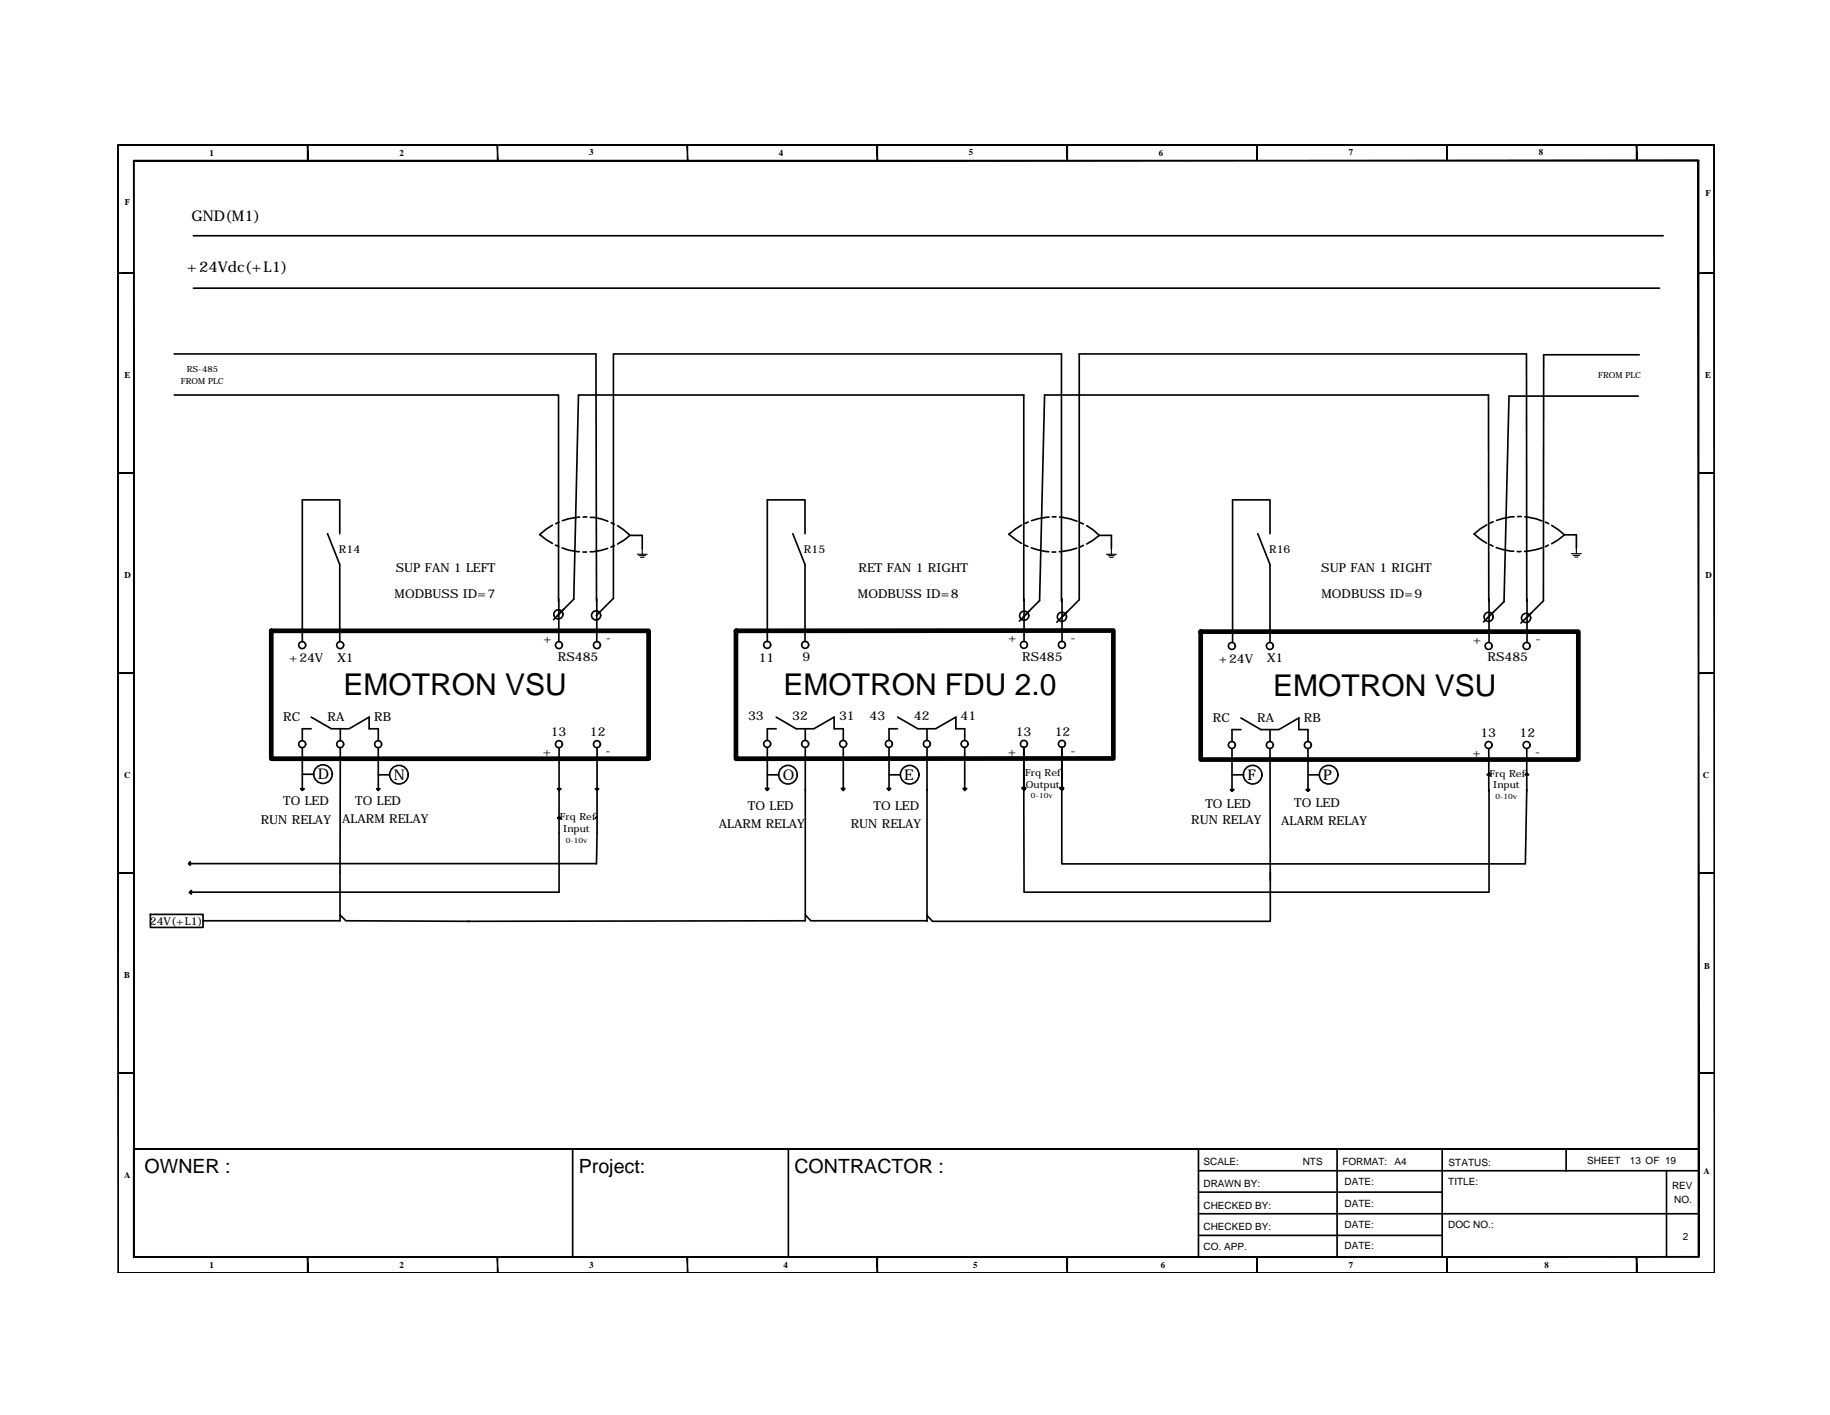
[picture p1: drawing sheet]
<svg xmlns="http://www.w3.org/2000/svg" width="279mm" height="216mm" viewBox="0 0 279 216" stroke-linecap="round" stroke-linejoin="round" font-family="sans-serif">
<!-- layer: FRAME -->
<g fill="#000" stroke="#000" stroke-width=".15">
<path d="M18 22.1v.1l243.8-.1zM18 22.2l243.8-.1v.1z"/>
<path d="M20.4 24.5l.1 167.3v-167.3zM20.4 24.5l.1 167.3h-.1z"/>
<path d="M46.9 22.1l.1 2.4v-2.4zM46.9 22.1l.1 2.4h-.1z"/>
<path d="M75.9 22.1l.1 2.4v-2.4zM75.9 22.1l.1 2.4h-.1z"/>
<path d="M104.9 22.1l.1 2.4v-2.4zM104.9 22.1l.1 2.4h-.1z"/>
<path d="M133.9 22.1l.1 2.4v-2.4zM133.9 22.1l.1 2.4h-.1z"/>
<path d="M162.9 22.1l.1 2.4v-2.4zM162.9 22.1l.1 2.4h-.1z"/>
<path d="M191.9 22.1l.1 2.4v-2.4zM191.9 22.1l.1 2.4h-.1z"/>
<path d="M220.9 22.1l.1 2.4v-2.4zM220.9 22.1l.1 2.4h-.1z"/>
<path d="M249.8 22.1l.2 2.4v-2.4zM249.8 22.1l.2 2.4h-.2z"/>
<path d="M20.4 24.6h238.9v-.1zM20.4 24.5h238.9l-238.9 .1z"/>
<path d="M261.7 22.1l.1 172.1zM261.7 22.1l.1 172.1z"/>
<path d="M18 41.6v.1l2.4-.1zM18 41.7l2.4-.1v.1z"/>
<path d="M259.3 41.6v.1l2.5-.1zM259.3 41.7l2.5-.1v.1z"/>
<path d="M18 72.1v.1l2.4-.1zM18 72.2l2.4-.1v.1z"/>
<path d="M259.3 72.1v.1l2.5-.1zM259.3 72.2l2.5-.1v.1z"/>
<path d="M18 102.6v.2l2.4-.2zM18 102.8l2.4-.2v.2z"/>
<path d="M259.3 102.6v.2l2.5-.2zM259.3 102.8l2.5-.2v.2z"/>
<path d="M18 133.2v.1l2.4-.1zM18 133.3l2.4-.1v.1z"/>
<path d="M259.3 133.2v.1l2.5-.1zM259.3 133.3l2.5-.1v.1z"/>
<path d="M18 163.7v.1l2.4-.1zM18 163.8l2.4-.1v.1z"/>
<path d="M259.3 163.7v.1l2.5-.1zM259.3 163.8l2.5-.1v.1z"/>
<path d="M18 22.1v172.1h.1zM18 22.1h.1v172.1z"/>
<path d="M20.4 191.7v.1l238.9-.1zM20.4 191.8l238.9-.1v.1z"/>
<path d="M46.9 191.8l.1 2.4v-2.4zM46.9 191.8l.1 2.4h-.1z"/>
<path d="M75.9 191.8l.1 2.4v-2.4zM75.9 191.8l.1 2.4h-.1z"/>
<path d="M104.9 191.8l.1 2.4v-2.4zM104.9 191.8l.1 2.4h-.1z"/>
<path d="M133.9 191.8v2.4h.1zM133.9 191.8h.1v2.4z"/>
<path d="M162.9 191.8l.1 2.4v-2.4zM162.9 191.8l.1 2.4h-.1z"/>
<path d="M191.9 191.8l.1 2.4v-2.4zM191.9 191.8l.1 2.4h-.1z"/>
<path d="M220.9 191.8l.1 2.4v-2.4zM220.9 191.8l.1 2.4h-.1z"/>
<path d="M249.8 191.8l.2 2.4v-2.4zM249.8 191.8l.2 2.4h-.2z"/>
<path d="M259.3 24.5v167.3h.1zM259.3 24.5h.1v167.3z"/>
<path d="M18 194.2h243.8zM18 194.2h243.8z"/>
</g>
<path d="M20.4 175.3h238.9zM20.4 175.3v16.5M183 178.6h76.2M183 175.3v16.5M183 181.9h37.2M183 185.2h76.2M183 188.5h37.2" fill="none" stroke="#000" stroke-width=".25"/>
<!-- layer: 0 -->
<g fill="none" stroke="#000" stroke-width=".25">
<path d="M29.5 36h224.4M26.6 54h64.4l.1 37.7M29.5 44h223.9M250.3 54.1h-14.6l-.1 37.6-2.6 2.6M26.6 60.3h58.7v31.5M85.4 79.7l-.5 .2M88.5 78.9l-1.7 .2-.9 .3M89 78.9h.6M90.1 78.9l1.7 .3 1 .3M93.3 79.7l.5 .3M157 79.7l-.5 .2M160.2 78.9l-1.7 .2-1 .3"/>
<path d="M160.7 78.9h.5M161.8 78.9l1.7 .3 .9 .3M164.9 79.7l.5 .3M228 79.6l-.5 .2M231.2 78.9l-1.7 .2-1 .3M231.7 78.8h.6M232.8 78.9l1.7 .2 .9 .4M235.9 79.7l.5 .2M250.1 60.4h-19.7l-.8 31.4-2.5 2.5M51.9 81.4v-5.1h-5.7v21.6M51.9 86.1v11.8M84.3 80.1l-1.9 1.5 1.9 1.3"/>
<path d="M84.8 83.2l.5 .2M85.3 91.4v6.5M85.8 83.6l1 .3 1.6 .3M86.1 92.9l-1.6 1.7M89 84.2h.5M91.1 91.4v6.5M92.8 83.7l-1 .3-1.7 .2M93.8 83.3l-.5 .2M94.3 80.2l1.9 1.5-1.9 1.3M96.2 81.7h1.9v2M122.9 81.4v-5.1h-5.7v21.6M122.9 86.1v11.8"/>
<path d="M156 80.1l-2 1.4 2 1.4M156.3 91.8v-31.5h-68l-.7 31.1-2.5 2.5M156.4 91.4v6.5M156.4 83.2l.5 .2M157.2 93.2l-1.6 1.6M157.5 83.6l.9 .3 1.7 .3M160.6 84.2h.6M162.1 91.8v-37.8h-68.4v37.3l-2.7 2.6M162.2 91.4v6.5M164.4 83.6l-1 .3-1.7 .3M165.4 83.2l-.5 .3M165.9 80.2l1 .6 .9 .9-1.9 1.3"/>
<path d="M167.8 81.7h1.9v2M193.9 81.4v-5.1h-5.7v21.6M193.9 86.1v11.8M227 80.1l-1 .6-.9 .8 1.9 1.4M227.3 91.8v-31.5h-67.8l-.8 31.3-2.5 2.5M227.3 91.4v6.5M227.5 83.1l.4 .2M228.1 93.3l-1.6 1.6M228.4 83.6l1 .2 1.7 .3M231.7 84.1h.5M233.1 91.8v-37.8h-68.3v37.5l-3.5 3.4M233.1 91.4v6.5"/>
<path d="M233.8 93.5l-1.6 1.6M235.4 83.6l-1 .3-1.6 .2M236.4 83.2l-.5 .2M236.9 80.2l2 1.4-1.1 .8-.9 .6M238.9 81.6h1.8v2M46.2 114.1v6.5M46.2 118.1h1.7M47.5 111.2h-1.3v1.8M47.5 109.4l3.1 1.8h1.4M52 111.2h1.3l3.1-1.8v1.8h1.4v1.8M52 114.1l-.1 26.4h-20.9M52 111.2v1.8"/>
<path d="M57.8 114.1v6.5M57.8 118.2h1.7M85.4 114.1v22h-56.2M91.2 114.1l-.1 17.7M117.2 114.1v6.5M117.2 118.2h1.7M118.5 111.2h-1.3v1.8M118.5 109.4l3.1 1.8h1.4M123 111.2h1.3l3.1-1.8v1.8h1.3v1.8M123 111.2v1.8M123 114.1v26.4l-51.6 .1M128.7 114.1v6.5"/>
<path d="M135.7 114.1v6.5M135.7 118.2h1.8M137 111.2h-1.3v1.8M137 109.4l3.1 1.8h1.4M141.5 111.2h1.3l3.1-1.8v1.8h1.4v1.8M141.5 111.2v1.8M141.5 114.1v26.5M147.3 114.1v6.5M156.3 113.9v6.6M156.4 114.1v6.5M162.1 113.9v6.6M162.2 114.1v6.5"/>
<path d="M188.1 114.2v6.5M188.1 118.2h1.8M189.5 111.3h-1.4v1.8M189.5 109.5l3 1.8h1.4M193.9 111.3h1.4l3-1.8v1.8h1.4v1.8M193.9 111.3v1.8M193.9 114.2v20.1M199.7 114.2v6.5M199.7 118.2h1.7M227 118.2l.3-.2 .3 .2zM227.3 114.2v6.5M233.1 118l.3 .2h-.6z"/>
<path d="M233.1 114.2v6.5M23 139.5h8v2h-8zM28.9 136.2l.3-.3v.5zM29.1 131.5v.5l-.3-.2zM29.1 131.8h62M45.9 120.3h.6l-.3 .3zM51.9 139.6l.9 .9 18.9 .1M57.5 120.3h.5l-.2 .3zM85.1 120.3h.6l-.3 .3zM85.4 124.6l.3 .3h-.6zM90.9 120.3h.5l-.2 .3zM91.2 124.6l-.3 .3"/>
<path d="M116.9 120.3h.5l-.2 .3zM123 139.6l.8 .9h17.7M128.5 120.3h.5l-.3 .3zM135.4 120.3h.6l-.3 .3zM141.5 139.7l.9 .9h51.5M147 120.3h.6l-.3 .3zM156.1 120.3h.5l-.2 .3zM156.1 120.2h.5l-.3 .3zM156.3 120.5l.1 15.6h70.9v-15.6M161.8 120.2h.6l-.3 .3zM161.9 120.3h.5l-.2 .3zM162.1 120.5v11.3h70.8l.2-11.3"/>
<path d="M187.8 120.5h.6l-.3 .2zM193.9 133.2v7.3M199.4 120.5h.6l-.3 .2zM87.4 175.3v16.4M120.4 175.3v16.4M204.1 175.3v16.5M220.2 175.3v16.5M239.1 175.4v3.3M254.4 178.6v13.2"/>
<circle cx="46.1" cy="98.4" r=".53"/>
<circle cx="51.9" cy="98.4" r=".53"/>
<circle cx="85.3" cy="93.7" r=".7"/>
<circle cx="85.3" cy="98.4" r=".53"/>
<circle cx="91" cy="93.9" r=".7"/>
<circle cx="91.1" cy="98.4" r=".53"/>
<circle cx="117.1" cy="98.4" r=".53"/>
<circle cx="122.9" cy="98.4" r=".53"/>
<circle cx="156.3" cy="98.4" r=".53"/>
<circle cx="156.4" cy="93.9" r=".7"/>
<circle cx="162.1" cy="98.4" r=".53"/>
<circle cx="162.1" cy="94.1" r=".7"/>
<circle cx="188.1" cy="98.6" r=".53"/>
<circle cx="193.9" cy="98.6" r=".53"/>
<circle cx="227.3" cy="98.6" r=".53"/>
<circle cx="227.3" cy="94.1" r=".7"/>
<circle cx="233" cy="94.3" r=".7"/>
<circle cx="233.1" cy="98.6" r=".53"/>
<circle cx="46.1" cy="113.5" r=".53"/>
<circle cx="49.3" cy="118.1" r="1.42"/>
<circle cx="51.9" cy="113.5" r=".53"/>
<circle cx="57.7" cy="113.5" r=".53"/>
<circle cx="60.9" cy="118.2" r="1.42"/>
<circle cx="85.3" cy="113.5" r=".53"/>
<circle cx="91.1" cy="113.5" r=".53"/>
<circle cx="117.1" cy="113.5" r=".53"/>
<circle cx="120.3" cy="118.2" r="1.42"/>
<circle cx="122.9" cy="113.5" r=".53"/>
<circle cx="128.7" cy="113.5" r=".53"/>
<circle cx="135.7" cy="113.5" r=".53"/>
<circle cx="138.9" cy="118.2" r="1.42"/>
<circle cx="141.5" cy="113.5" r=".53"/>
<circle cx="147.3" cy="113.5" r=".53"/>
<circle cx="156.3" cy="113.5" r=".53"/>
<circle cx="162.1" cy="113.5" r=".53"/>
<circle cx="188.1" cy="113.7" r=".53"/>
<circle cx="191.3" cy="118.2" r="1.42"/>
<circle cx="193.9" cy="113.7" r=".53"/>
<circle cx="199.7" cy="113.7" r=".53"/>
<circle cx="202.9" cy="118.2" r="1.42"/>
<circle cx="227.3" cy="113.7" r=".53"/>
<circle cx="233.1" cy="113.7" r=".53"/>
</g>
<!-- layer: SHEET -->
<path d="M50 81.4l1.9 4.7M121 81.4l1.9 4.7M192 81.4l1.9 4.7" fill="none" stroke="#000" stroke-width=".25"/>
<!-- layer: 0 -->
<path d="M41.4 96.3h57.6v19.5h-57.6zM112.4 96.3l57.6-.1v19.5l-57.6 .1zM183.3 96.4h57.7v19.5h-57.7z" fill="none" stroke="#000" stroke-width=".72"/>
<path d="M97.3 84.6h1.5M97.6 84.8h1M97.8 85h.5M98.1 83.6v1M168.9 84.6h1.5M169.2 84.8h1M169.4 85h.5M169.7 83.6v1M239.9 84.5h1.5M240.2 84.7h1M240.4 85h.5M240.7 83.6v.9" fill="none" stroke="#000" stroke-width=".17"/>
<g font-size="4.6">
<text x="52.5" y="106">EMOTRON VSU</text>
<text x="119.6" y="106">EMOTRON FDU 2.0</text>
<text x="194.4" y="106.2">EMOTRON VSU</text>
</g>
<g font-size="3">
<text x="22.1" y="179">OWNER :</text>
<text x="88.4" y="179">Project:</text>
<text x="121.3" y="179">CONTRACTOR :</text>
</g>
<g font-size="2.3">
<text x="29.2" y="33.7">GND(M1)</text>
<text x="28.5" y="41.4">+24Vdc(+L1)</text>
<text x="48.5" y="118.9">D</text>
<text x="60.1" y="118.9">N</text>
<text x="119.5" y="119">O</text>
<text x="138.1" y="118.9">E</text>
<text x="190.5" y="118.9">F</text>
<text x="202" y="118.9">P</text>
</g>
<g font-size="1.9">
<text x="60.4" y="87.3">SUP FAN 1 LEFT</text>
<text x="131.1" y="87.3">RET FAN 1 RIGHT</text>
<text x="201.7" y="87.3">SUP FAN 1 RIGHT</text>
<text x="60.3" y="91.2">MODBUSS ID=7</text>
<text x="131" y="91.2">MODBUSS ID=8</text>
<text x="201.8" y="91.2">MODBUSS ID=9</text>
<text x="44.2" y="101">+24V</text>
<text x="51.5" y="101">X1</text>
<text x="82.9" y="98.1">+</text>
<text x="85.2" y="100.8">RS485</text>
<text x="92.5" y="98">-</text>
<text x="115.8" y="101">11</text>
<text x="122.5" y="100.9">9</text>
<text x="153.9" y="98">+</text>
<text x="156.1" y="100.8">RS485</text>
<text x="163.5" y="98">-</text>
<text x="186.1" y="101.2">+24V</text>
<text x="193.5" y="101.1">X1</text>
<text x="224.9" y="98.2">+</text>
<text x="227.1" y="100.9">RS485</text>
<text x="234.5" y="98.1">-</text>
<text x="43.2" y="110">RC</text>
<text x="50" y="110">RA</text>
<text x="57.1" y="110">RB</text>
<text x="84.1" y="112.3">13</text>
<text x="90.1" y="112.3">12</text>
<text x="114.2" y="109.9">33</text>
<text x="121" y="109.9">32</text>
<text x="128.1" y="109.9">31</text>
<text x="132.8" y="109.9">43</text>
<text x="139.5" y="109.9">42</text>
<text x="146.7" y="109.9">41</text>
<text x="155.1" y="112.3">13</text>
<text x="161.1" y="112.3">12</text>
<text x="185.2" y="110.1">RC</text>
<text x="192" y="110.1">RA</text>
<text x="199.1" y="110.1">RB</text>
<text x="226" y="112.5">13</text>
<text x="232" y="112.5">12</text>
<text x="82.9" y="115.3">+</text>
<text x="92.4" y="115.3">-</text>
<text x="153.9" y="115.3">+</text>
<text x="163.4" y="115.3">-</text>
<text x="224.8" y="115.5">+</text>
<text x="234.4" y="115.4">-</text>
<text x="39.8" y="125.7">RUN RELAY</text>
<text x="43.2" y="122.9">TO LED</text>
<text x="52.3" y="125.6">ALARM RELAY</text>
<text x="54.2" y="122.9">TO LED</text>
<text x="114.2" y="123.6">TO LED</text>
<text x="133.4" y="123.6">TO LED</text>
<text x="181.9" y="125.8">RUN RELAY</text>
<text x="184" y="123.3">TO LED</text>
<text x="195.6" y="125.9">ALARM RELAY</text>
<text x="197.6" y="123.1">TO LED</text>
<text x="109.7" y="126.3">ALARM RELAY</text>
<text x="129.9" y="126.4">RUN RELAY</text>
</g>
<g font-size="1.7">
<text x="51.7" y="84.3">R14</text>
<text x="122.7" y="84.3">R15</text>
<text x="193.8" y="84.3">R16</text>
<text x="22.9" y="141.1">24V(+L1)</text>
</g>
<g font-size="1.5">
<text x="156.5" y="118.5">Frq Ref</text>
<text x="227.4" y="118.6">Frq Ref</text>
<text x="85.5" y="125.2">Frq Ref</text>
<text x="156.6" y="120.2">Output</text>
<text x="228" y="120.3">Input</text>
<text x="86" y="126.9">Input</text>
<text x="183.7" y="177.8">SCALE:</text>
<text x="198.9" y="177.8">NTS</text>
<text x="204.9" y="177.8">FORMAT:</text>
<text x="212.9" y="177.8">A4</text>
<text x="221.2" y="177.9">STATUS:</text>
<text x="242.3" y="177.7">SHEET</text>
<text x="248.8" y="177.7">13 OF 19</text>
<text x="183.7" y="184.4">CHECKED BY:</text>
<text x="183.7" y="181">DRAWN BY:</text>
<text x="205.3" y="184.1">DATE:</text>
<text x="205.3" y="180.8">DATE:</text>
<text x="221.1" y="180.8">TITLE:</text>
<text x="255.3" y="181.4">REV</text>
<text x="255.6" y="183.5">NO.</text>
<text x="183.7" y="190.7">CO. APP.</text>
<text x="183.7" y="187.6">CHECKED BY:</text>
<text x="205.3" y="190.6">DATE:</text>
<text x="205.3" y="187.4">DATE:</text>
<text x="221.1" y="187.4">DOC NO.:</text>
<text x="256.9" y="189.2">2</text>
</g>
<g font-size="1.4">
<text x="32" y="23.7">1</text>
<text x="61" y="23.7">2</text>
<text x="90" y="23.7">3</text>
<text x="118.9" y="23.7">4</text>
<text x="147.9" y="23.7">5</text>
<text x="176.9" y="23.7">6</text>
<text x="205.9" y="23.7">7</text>
<text x="234.9" y="23.7">8</text>
<text x="260.4" y="29.9">F</text>
<text x="19.1" y="31.3">F</text>
<text x="19" y="57.7">E</text>
<text x="260.3" y="57.7">E</text>
<text x="19" y="88.2">D</text>
<text x="260.4" y="88.2">D</text>
<text x="18.9" y="118.7">C</text>
<text x="260" y="118.7">C</text>
<text x="18.9" y="149.2">B</text>
<text x="260.2" y="147.9">B</text>
<text x="18.9" y="179.7">A</text>
<text x="260.1" y="179.1">A</text>
<text x="32" y="193.4">1</text>
<text x="61" y="193.4">2</text>
<text x="90" y="193.4">3</text>
<text x="119.6" y="193.4">4</text>
<text x="148.6" y="193.4">5</text>
<text x="177.2" y="193.4">6</text>
<text x="205.9" y="193.4">7</text>
<text x="235.8" y="193.4">8</text>
</g>
<g font-size="1.3">
<text x="27.6" y="58.7">FROM PLC</text>
<text x="28.5" y="56.7">RS-485</text>
<text x="244" y="57.7">FROM PLC</text>
</g>
<g font-size="1.1">
<text x="157.4" y="121.8">0-10v</text>
<text x="228.3" y="121.9">0-10v</text>
<text x="86.4" y="128.6">0-10v</text>
</g>
</svg>
